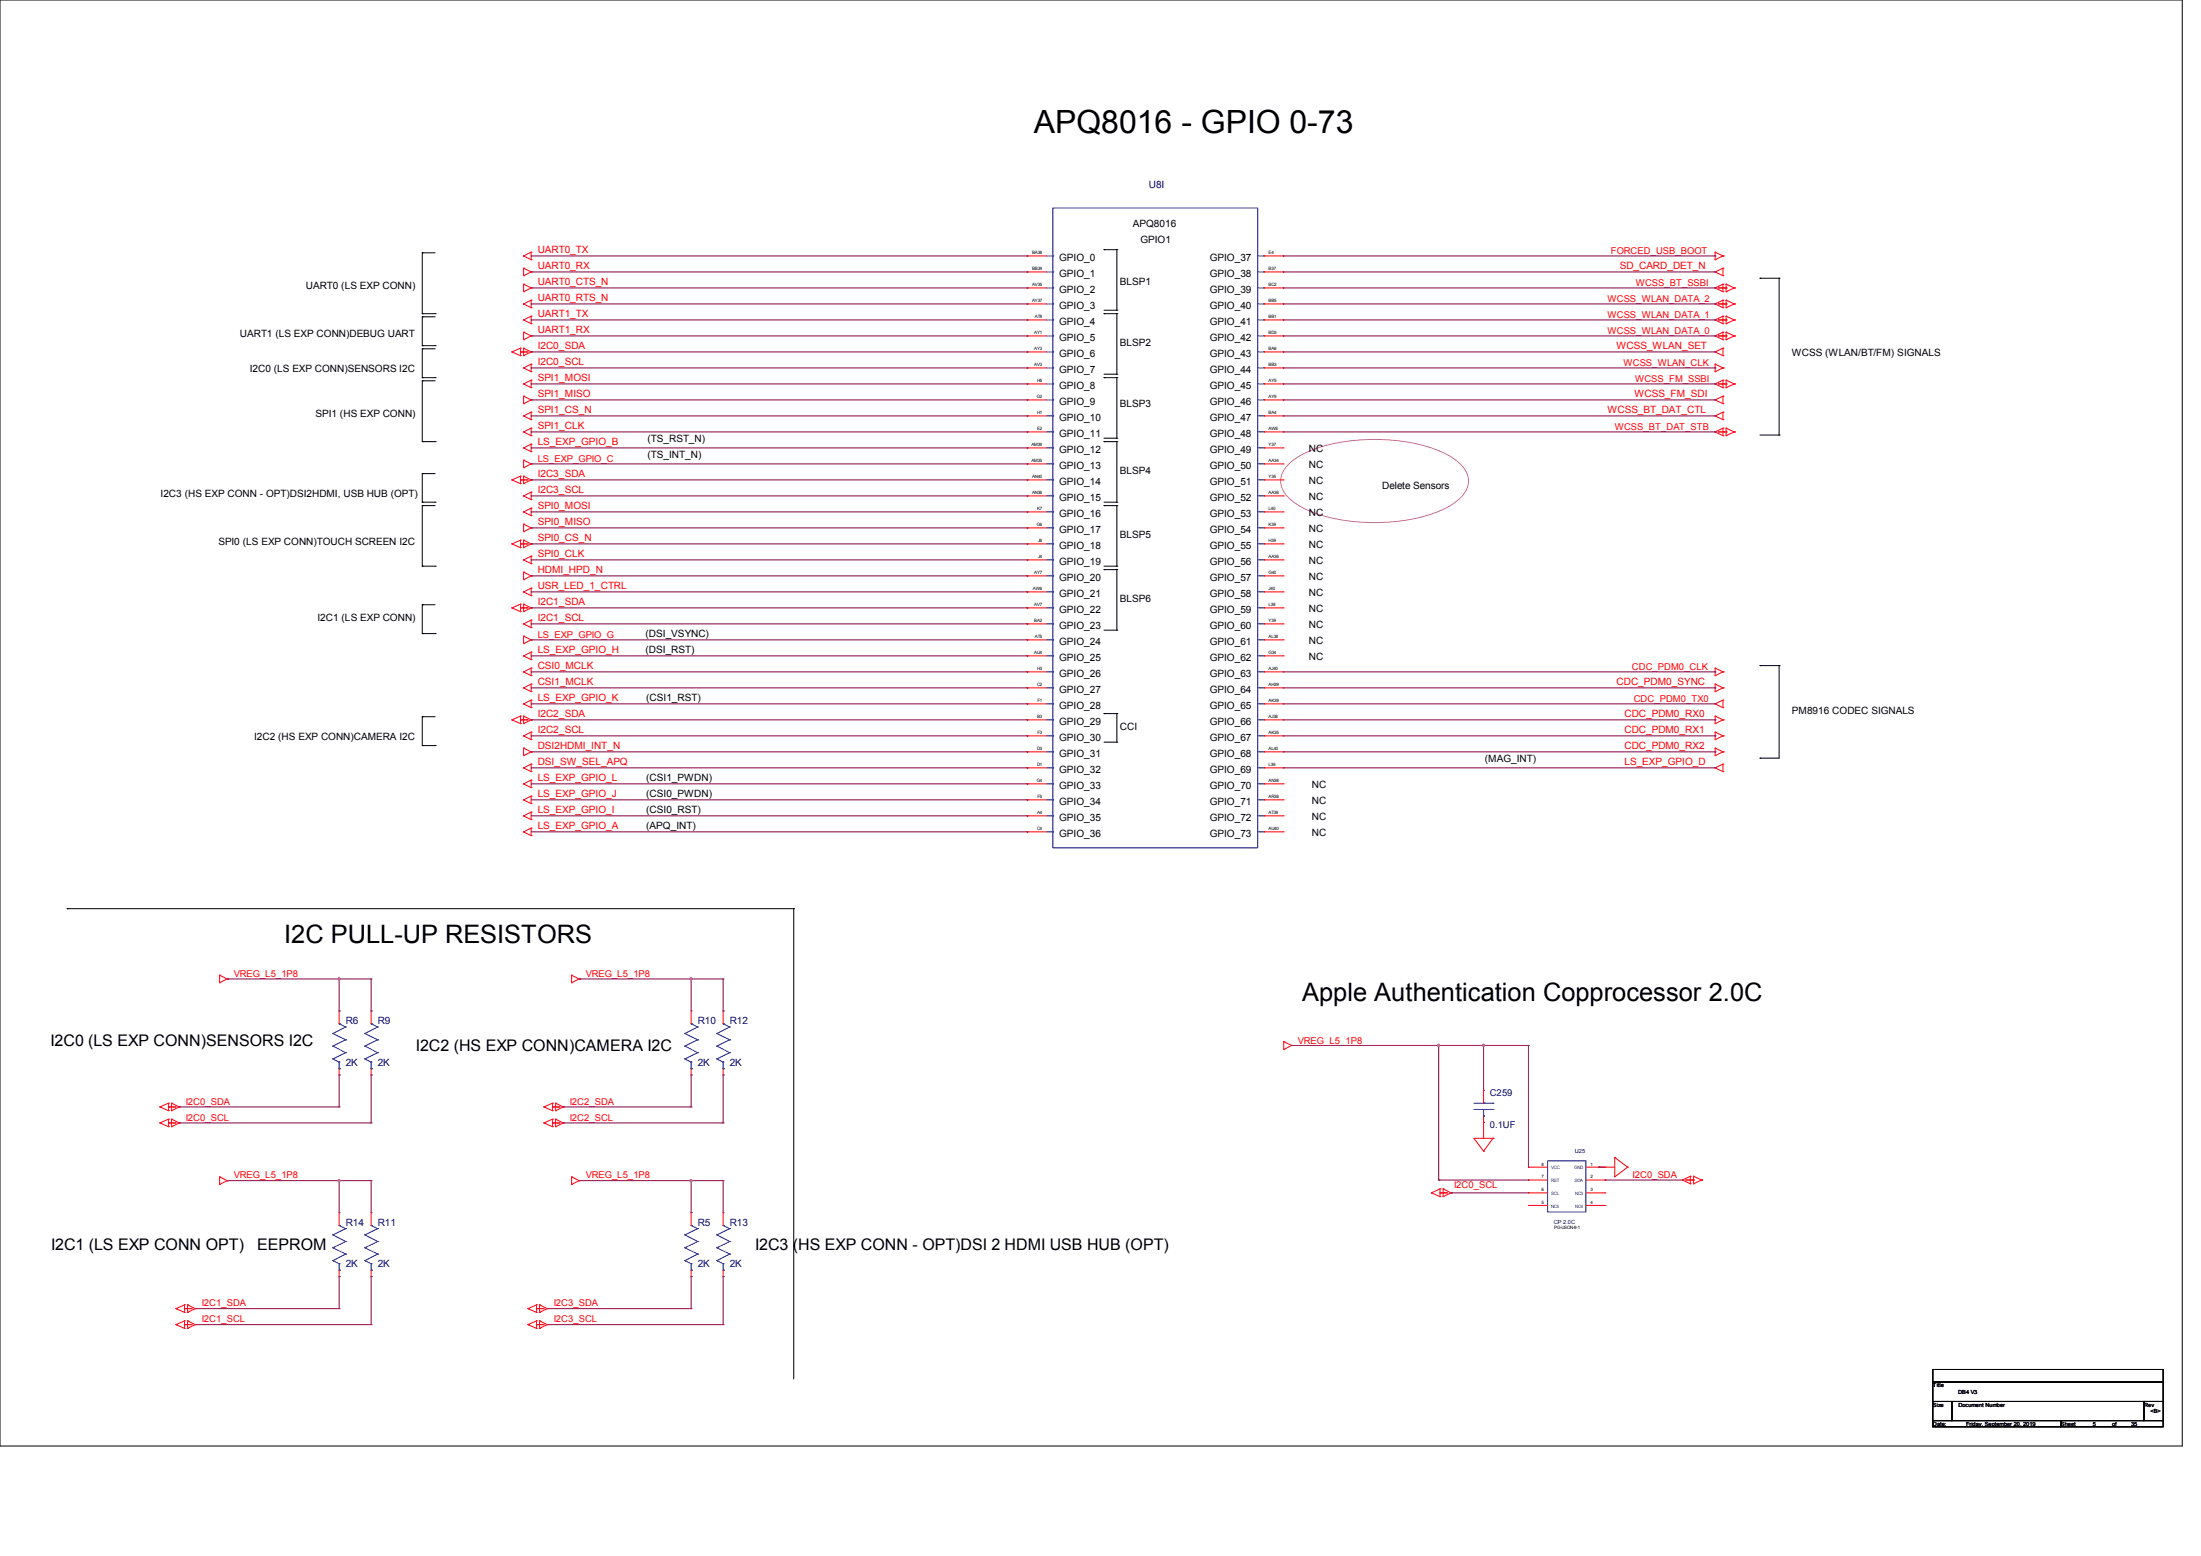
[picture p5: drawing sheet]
<svg xmlns="http://www.w3.org/2000/svg" width="297mm" height="210mm" viewBox="0 0 297 210" stroke-linecap="round" stroke-linejoin="round" font-family="sans-serif">
<g fill="none" stroke="#000" stroke-width=".13">
<path d="M0 0h294.5v195.2h-294.5zM57 34.1h.1M57 34.1v8.2M57 34.1h1.7M149 33.7h.1M149 33.7h1.7M150.7 33.7h.1M150.7 33.7v8.2M237.5 37.5h.1M237.5 37.5h2.6M240.1 37.5h.1M240.1 37.5v21.2"/>
<path d="M57 59.6h.1M57 51.4h.1M57 51h.1M57 47.1h.1M57 46.7h.1M57 42.8h.1M57 42.3h.1M57 59.6h1.7M57 51h1.7M57 42.8v3.9M57 47.1v3.9M57 51.4v8.2"/>
<path d="M57 51.4h1.7M57 47.1h1.7M57 46.7h1.7M57 42.8h1.7M57 42.3h1.7M58.7 59.6h.1M58.7 51h.1M58.7 46.7h.1M58.7 42.3h.1M149 59.6h.1M149 51h.1M149 42.3h.1"/>
<path d="M149 59.6h1.7M149 59.1h1.7M149 51h1.7M149 42.3h1.7M149 50.5h1.7M149 41.9h1.7M150.7 59.6h.1M150.7 59.1h.1M150.7 51h.1M150.7 50.5h.1M150.7 42.3h.1M150.7 41.9h.1"/>
<path d="M150.7 42.3v8.2M150.7 51v8.1M150.7 59.6v8.2M237.5 58.7h2.6M240.1 58.7h.1M57 76.4h.1M57 68.2h.1M57 67.8h.1M57 63.9h.1M57 76.4h1.7M57 68.2h1.7M57 67.8h1.7"/>
<path d="M57 63.9v3.9M57 68.2v8.2M57 63.9h1.7M58.7 76.4h.1M58.7 67.8h.1M149 76.9h.1M149 68.2h.1M149 76.9h1.7M149 76.4h1.7M149 68.2h1.7M149 67.8h1.7M150.7 76.9h.1"/>
<path d="M150.7 76.4h.1M150.7 68.2h.1M150.7 67.8h.1M150.7 68.2v8.2M150.7 76.9v8.1M57 96.7h.1M57 85.5h.1M57 81.6h.1M57 81.6v3.9M57 96.7v3.9M57 96.7h1.7M57 85.5h1.7"/>
<path d="M57 81.6h1.7M58.7 85.5h.1M149 96.3h.1M149 96.3h1.7M149 85h1.7M150.7 96.3h.1M150.7 85h.1M150.7 96.3v3.9M237.5 89.8h.1M237.5 89.8h2.6M240.1 89.8h.1M240.1 89.8v12.5h-2.6"/>
<path d="M57 100.6h.1M57 100.6h1.7M58.7 100.6h.1M149 100.2h1.7M150.7 100.2h.1M237.5 102.3h.1M9.1 122.6h.1M9.1 122.6h98M107.1 122.6h.1M107.1 122.6v63.5M260.8 184.8h31.1v1.7h-31.1zM260.8 186.5h31.1v2.6h-31.1z"/>
<path d="M260.8 189.1h2.6v2.6h-2.6zM260.8 191.7h17.3v.9h-17.3zM263.4 189.1h25.9v2.6h-25.9zM278.1 191.7h13.8v.9h-13.8zM289.3 189.1h2.6v2.6h-2.6z"/>
</g>
<path d="M173.7 62.9a11.4 11.4 0 0 1 5.8-2.9 26.1 26.1 0 0 1 14.4 .7 7.9 7.9 0 0 1 3.9 2.8 2.76 2.76 0 0 1-.5 3.4 11.4 11.4 0 0 1-5.9 3 26.1 26.1 0 0 1-14.3-.8 7.9 7.9 0 0 1-3.9-2.8 2.76 2.76 0 0 1 .5-3.4z" fill="none" stroke="#f0f" stroke-width=".13"/>
<g fill="none" stroke="#f00" stroke-width=".13">
<path d="M70.7 38.4h.1M70.7 39.4h.1M70.7 36.2h.1M70.7 37.2h.1M70.7 34.5h.1M70.7 36.2v1M70.7 38.4v1M70.7 38.4l1 .5M70.7 36.2l1 .5M70.7 34.5l1 .6M71.7 38.9h.1M71.7 36.7h.1"/>
<path d="M71.7 34h.1M71.7 35.1h.1M71.7 34v1.1M71.7 38.9l-1 .5M71.7 36.7l-1 .5M71.7 34l-1 .5M138.6 34.5h.1M138.6 36.7h.1M138.6 38.9h.1M138.6 38.9h2.6M138.6 36.7h2.6M138.6 34.5h2.6"/>
<path d="M170.6 38.9h2.5M170.6 36.7h2.5M170.6 34.5h2.5M173.1 38.9h.1M173.1 36.7h.1M173.1 34.5h.1M231.4 36.7h.1M231.4 34h.1M231.4 35.1h.1M231.4 38.9h.1M231.4 34v1.1M231.4 36.7l1.1 .5"/>
<path d="M231.4 34l1.1 .5M231.4 38.9l1.1 .5M231.9 38.9h1M232.5 36.2h.1M232.5 37.2h.1M232.5 34.5h.1M232.5 39.4h.1M232.5 38.4h.1M232.5 36.2v1M232.5 38.4v1M232.5 36.2l-1.1 .5M232.5 34.5l-1.1 .6"/>
<path d="M232.5 38.4l-1.1 .5M232.9 39.4h.1M232.9 38.4h.1M232.9 38.9h.1M232.9 38.4v1M232.9 38.4l1.1 .5M234 38.9h.1M234 38.9l-1.1 .5M69.1 47.5h.1M69.1 47.5l1.1 .5M70.2 48h.1M70.2 47h.1"/>
<path d="M70.2 47.5h.1M70.2 47v1M70.2 47l-1.1 .5M70.2 47.5h1M70.7 53.5h.1M70.7 54.5h.1M70.7 58.3h.1M70.7 56.1h.1M70.7 51.8h.1M70.7 44.8h.1M70.7 45.8h.1M70.7 43.2h.1"/>
<path d="M70.7 41h.1M70.7 49.7h.1M70.7 48h.1M70.7 47h.1M70.7 44.8v1M70.7 47v1M70.7 53.5v1M70.7 53.5l1 .5M70.7 58.3l1 .5M70.7 56.1l1 .5M70.7 51.8l1 .5M70.7 44.8l1 .5"/>
<path d="M70.7 43.2l1 .5M70.7 41l1 .5M70.7 49.7l1 .5M70.7 47l1 .5M71.7 54h.1M71.7 57.8h.1M71.7 58.8h.1M71.7 55.6h.1M71.7 56.6h.1M71.7 51.3h.1M71.7 52.3h.1M71.7 45.3h.1"/>
<path d="M71.7 42.7h.1M71.7 43.7h.1M71.7 40.5h.1M71.7 41.5h.1M71.7 49.1h.1M71.7 50.2h.1M71.7 47.5h.1M71.7 59.9h.1M71.7 40.5v1M71.7 42.7v1M71.7 49.1v1.1M71.7 51.3v1"/>
<path d="M71.7 55.6v1M71.7 57.8v1M71.7 59.9v1.1M71.7 54l-1 .5M71.7 57.8l-1 .5M71.7 55.6l-1 .5M71.7 51.3l-1 .5M71.7 45.3l-1 .5M71.7 42.7l-1 .5M71.7 40.5l-1 .5M71.7 49.1l-1 .6M71.7 47.5l-1 .5"/>
<path d="M71.7 59.9l-1 .6M138.6 41h.1M138.6 56.1h.1M138.6 45.3h.1M138.6 58.3h.1M138.6 51.8h.1M138.6 49.7h.1M138.6 47.5h.1M138.6 54h.1M138.6 43.2h.1M138.6 47.5h2.6M138.6 45.3h2.6"/>
<path d="M138.6 58.3h2.6M138.6 41h2.6M138.6 43.2h2.6M138.6 51.8h2.6M138.6 56.1h2.6M138.6 49.7h2.6M138.6 54h2.6M170.6 47.5h2.5M170.6 45.3h2.5M170.6 58.3h2.5M170.6 41h2.5M170.6 43.2h2.5"/>
<path d="M170.6 51.8h2.5M170.6 56.1h2.5M170.6 49.7h2.5M170.6 54h2.5M173.1 58.3h.1M173.1 56.1h.1M173.1 54h.1M173.1 51.8h.1M173.1 49.7h.1M173.1 47.5h.1M173.1 45.3h.1M173.1 43.2h.1"/>
<path d="M173.1 41h.1M231.4 56.1h.1M231.4 47.5h.1M231.4 54h.1M231.4 45.3h.1M231.4 49.1h.1M231.4 50.2h.1M231.4 58.3h.1M231.4 41h.1M231.4 43.2h.1M231.4 51.8h.1M231.4 49.1v1.1"/>
<path d="M231.4 56.1l1.1 .5M231.4 47.5l1.1 .5M231.4 54l1.1 .5M231.4 45.3l1.1 .5M231.4 49.1l1.1 .6M231.4 58.3l1.1 .5M231.4 41l1.1 .5M231.4 43.2l1.1 .5M231.4 51.8l1.1 .5M231.9 45.3h1M231.9 58.3h1M231.9 41h1"/>
<path d="M231.9 43.2h1M231.9 51.8h1M232.5 55.6h.1M232.5 56.6h.1M232.5 47h.1M232.5 48h.1M232.5 53.5h.1M232.5 54.5h.1M232.5 45.8h.1M232.5 44.8h.1M232.5 49.7h.1M232.5 58.8h.1"/>
<path d="M232.5 57.8h.1M232.5 41.5h.1M232.5 40.5h.1M232.5 43.7h.1M232.5 42.7h.1M232.5 52.3h.1M232.5 51.3h.1M232.5 40.5v1M232.5 42.7v1M232.5 44.8v1M232.5 47v1M232.5 51.3v1"/>
<path d="M232.5 53.5v1M232.5 55.6v1M232.5 57.8v1M232.5 55.6l-1.1 .5M232.5 47l-1.1 .5M232.5 53.5l-1.1 .5M232.5 44.8l-1.1 .5M232.5 49.7l-1.1 .5M232.5 57.8l-1.1 .5M232.5 40.5l-1.1 .5M232.5 42.7l-1.1 .5M232.5 51.3l-1.1 .5"/>
<path d="M232.9 45.8h.1M232.9 44.8h.1M232.9 45.3h.1M232.9 58.8h.1M232.9 57.8h.1M232.9 58.3h.1M232.9 41.5h.1M232.9 40.5h.1M232.9 41h.1M232.9 43.7h.1M232.9 42.7h.1M232.9 43.2h.1"/>
<path d="M232.9 52.3h.1M232.9 51.3h.1M232.9 51.8h.1M232.9 40.5v1M232.9 42.7v1M232.9 44.8v1M232.9 51.3v1M232.9 57.8v1M232.9 44.8l1.1 .5M232.9 57.8l1.1 .5M232.9 40.5l1.1 .5M232.9 42.7l1.1 .5"/>
<path d="M232.9 51.3l1.1 .5M234 45.3h.1M234 58.3h.1M234 41h.1M234 43.2h.1M234 51.8h.1M234 45.3l-1.1 .5M234 58.3l-1.1 .5M234 41l-1.1 .5M234 43.2l-1.1 .5M234 51.8l-1.1 .5M69.1 64.8h.1"/>
<path d="M69.1 73.4h.1M69.1 64.8l1.1 .5M69.1 73.4l1.1 .5M70.2 65.3h.1M70.2 64.3h.1M70.2 64.8h.1M70.2 73.9h.1M70.2 72.9h.1M70.2 73.4h.1M70.2 64.3v1M70.2 72.9v1M70.2 64.3l-1.1 .5"/>
<path d="M70.2 64.8h1M70.2 72.9l-1.1 .5M70.2 73.4h1M70.7 79.9h.1M70.7 70.7h.1M70.7 71.8h.1M70.7 75.6h.1M70.7 65.3h.1M70.7 64.3h.1M70.7 60.5h.1M70.7 73.9h.1M70.7 72.9h.1"/>
<path d="M70.7 66.9h.1M70.7 62.1h.1M70.7 63.1h.1M70.7 69.1h.1M70.7 77.2h.1M70.7 78.2h.1M70.7 79.9l1 .5M70.7 70.7l1 .5M70.7 62.1v1M70.7 64.3v1M70.7 70.7v1.1M70.7 72.9v1"/>
<path d="M70.7 77.2v1M70.7 75.6l1 .5M70.7 64.3l1 .5M70.7 60.5l1 .5M70.7 72.9l1 .5M70.7 66.9l1 .5M70.7 62.1l1 .5M70.7 69.1l1 .5M70.7 77.2l1 .5M71.7 79.4h.1M71.7 71.2h.1M71.7 75.1h.1"/>
<path d="M71.7 76.1h.1M71.7 64.8h.1M71.7 61h.1M71.7 73.4h.1M71.7 66.4h.1M71.7 67.4h.1M71.7 62.6h.1M71.7 68.6h.1M71.7 69.6h.1M71.7 77.7h.1M71.7 79.4l-1 .5M71.7 66.4v1"/>
<path d="M71.7 68.6v1M71.7 75.1v1M71.7 79.4v1M71.7 71.2l-1 .6M71.7 75.1l-1 .5M71.7 64.8l-1 .5M71.7 73.4l-1 .5M71.7 66.4l-1 .5M71.7 62.6l-1 .5M71.7 68.6l-1 .5M71.7 77.7l-1 .5M138.6 69.1h.1"/>
<path d="M138.6 66.9h.1M138.6 64.8h.1M138.6 62.6h.1M138.6 71.2h.1M138.6 73.4h.1M138.6 60.5h.1M138.6 75.6h.1M138.6 77.7h.1M138.6 79.9h.1M138.6 64.8h2.6M138.6 73.4h2.6M138.6 69.1h2.6"/>
<path d="M138.6 66.9h2.6M138.6 62.6h2.6M138.6 71.2h2.6M138.6 60.5h2.6M138.6 77.7h2.6M138.6 75.6h2.6M138.6 79.9h2.6M170.6 64.8h2.5M170.6 73.4h2.5M170.6 69.1h2.5M170.6 66.9h2.5M170.6 62.6h2.5"/>
<path d="M170.6 71.2h2.5M170.6 60.5h2.5M170.6 77.7h2.5M170.6 75.6h2.5M170.6 79.9h2.5M173.1 77.7h.1M173.1 75.6h.1M173.1 73.4h.1M173.1 71.2h.1M173.1 69.1h.1M173.1 66.9h.1M173.1 64.8h.1"/>
<path d="M173.1 62.6h.1M173.1 60.5h.1M173.1 79.9h.1M69.1 97.2h.1M69.1 82h.1M69.1 97.2l1.1 .5M69.1 82l1.1 .5M70.2 97.7h.1M70.2 96.6h.1M70.2 97.2h.1M70.2 82.5h.1M70.2 81.5h.1"/>
<path d="M70.2 82h.1M70.2 81.5v1M70.2 96.6v1.1M70.2 96.6l-1.1 .6M70.2 97.2h1M70.2 81.5l-1.1 .5M70.2 82h1M70.7 99.3h.1M70.7 84.2h.1M70.7 88.5h.1M70.7 97.7h.1M70.7 96.6h.1"/>
<path d="M70.7 95h.1M70.7 90.7h.1M70.7 82.5h.1M70.7 81.5h.1M70.7 92.8h.1M70.7 85.9h.1M70.7 86.9h.1M70.7 81.5v1M70.7 85.9v1M70.7 96.6v1.1M70.7 99.3l1 .5M70.7 84.2l1 .5"/>
<path d="M70.7 88.5l1 .5M70.7 96.6l1 .6M70.7 95l1 .5M70.7 90.7l1 .5M70.7 81.5l1 .5M70.7 92.8l1 .5M70.7 85.9l1 .5M71.7 80.4h.1M71.7 98.8h.1M71.7 99.8h.1M71.7 83.7h.1M71.7 84.7h.1"/>
<path d="M71.7 88h.1M71.7 89h.1M71.7 97.2h.1M71.7 94.5h.1M71.7 95.5h.1M71.7 90.2h.1M71.7 91.2h.1M71.7 82h.1M71.7 92.3h.1M71.7 93.3h.1M71.7 86.4h.1M71.7 83.7v1"/>
<path d="M71.7 88v1M71.7 90.2v1M71.7 92.3v1M71.7 94.5v1M71.7 98.8v1M71.7 98.8l-1 .5M71.7 83.7l-1 .5M71.7 88l-1 .5M71.7 97.2l-1 .5M71.7 94.5l-1 .5M71.7 90.2l-1 .5M71.7 82l-1 .5"/>
<path d="M71.7 92.3l-1 .5M71.7 86.4l-1 .5M138.6 99.3h.1M138.6 97.2h.1M138.6 95h.1M138.6 82h.1M138.6 84.2h.1M138.6 86.4h.1M138.6 88.5h.1M138.6 90.7h.1M138.6 92.8h.1M138.6 97.2h2.6"/>
<path d="M138.6 82h2.6M138.6 99.3h2.6M138.6 95h2.6M138.6 92.8h2.6M138.6 90.7h2.6M138.6 88.5h2.6M138.6 86.4h2.6M138.6 84.2h2.6M170.6 97.2h2.5M170.6 82h2.5M170.6 99.3h2.5M170.6 95h2.5"/>
<path d="M170.6 92.8h2.5M170.6 90.7h2.5M170.6 88.5h2.5M170.6 86.4h2.5M170.6 84.2h2.5M173.1 99.3h.1M173.1 97.2h.1M173.1 95h.1M173.1 92.8h.1M173.1 90.7h.1M173.1 88.5h.1M173.1 86.4h.1"/>
<path d="M173.1 84.2h.1M173.1 82h.1M231.4 92.3h.1M231.4 93.3h.1M231.4 98.8h.1M231.4 99.8h.1M231.4 96.6h.1M231.4 97.7h.1M231.4 90.2h.1M231.4 91.2h.1M231.4 95h.1M231.4 92.3l1.1 .5"/>
<path d="M231.4 90.2v1M231.4 92.3v1M231.4 96.6v1.1M231.4 98.8v1M231.4 98.8l1.1 .5M231.4 96.6l1.1 .6M231.4 90.2l1.1 .5M231.4 95l1.1 .5M232.5 92.8h.1M232.5 99.3h.1M232.5 97.2h.1M232.5 90.7h.1"/>
<path d="M232.5 94.5h.1M232.5 95.5h.1M232.5 92.8l-1.1 .5M232.5 94.5v1M232.5 99.3l-1.1 .5M232.5 97.2l-1.1 .5M232.5 90.7l-1.1 .5M232.5 94.5l-1.1 .5M70.7 112.3h.1M70.7 110.1h.1M70.7 107.9h.1M70.7 103.6h.1"/>
<path d="M70.7 105.8h.1M70.7 101h.1M70.7 102h.1M70.7 101v1M70.7 112.3l1 .5M70.7 110.1l1 .5M70.7 107.9l1 .6M70.7 103.6l1 .5M70.7 105.8l1 .5M70.7 101l1 .5M71.7 111.8h.1M71.7 112.8h.1"/>
<path d="M71.7 109.6h.1M71.7 110.6h.1M71.7 107.4h.1M71.7 108.5h.1M71.7 103.1h.1M71.7 104.1h.1M71.7 105.3h.1M71.7 106.3h.1M71.7 101.5h.1M71.7 103.1v1M71.7 105.3v1M71.7 107.4v1.1"/>
<path d="M71.7 109.6v1M71.7 111.8v1M71.7 111.8l-1 .5M71.7 109.6l-1 .5M71.7 107.4l-1 .5M71.7 103.1l-1 .5M71.7 105.3l-1 .5M71.7 101.5l-1 .5M138.6 112.3h.1M138.6 110.1h.1M138.6 107.9h.1M138.6 105.8h.1"/>
<path d="M138.6 103.6h.1M138.6 101.5h.1M138.6 112.3h2.6M138.6 110.1h2.6M138.6 107.9h2.6M138.6 105.8h2.6M138.6 103.6h2.6M138.6 101.5h2.6M170.6 112.3h2.5M170.6 110.1h2.5M170.6 107.9h2.5M170.6 105.8h2.5"/>
<path d="M170.6 103.6h2.5M170.6 101.5h2.5M173.1 112.3h.1M173.1 110.1h.1M173.1 107.9h.1M173.1 105.8h.1M173.1 103.6h.1M173.1 101.5h.1M231.4 101h.1M231.4 102h.1M231.4 103.6h.1M231.4 101v1"/>
<path d="M231.4 101l1.1 .5M231.4 103.6l1.1 .5M232.5 101.5h.1M232.5 103.1h.1M232.5 104.1h.1M232.5 101.5l-1.1 .5M232.5 103.1l-1.1 .5M232.5 103.1v1M29.6 131.6h.1M29.6 132.6h.1M29.6 131.6l1 .5M29.6 131.6v1"/>
<path d="M30.6 132.1h.1M30.6 132.1l-1 .5M45.8 136.4h.1M45.8 136.4v1.8M50.1 136.4h.1M50.1 136.4v1.8M77.1 131.6h.1M77.1 132.6h.1M77.1 131.6v1M77.1 131.6l1 .5M78.1 132.1h.1M78.1 132.1l-1 .5"/>
<path d="M93.3 136.4h.1M93.3 136.4v1.8M97.6 136.4h.1M97.6 136.4v1.8M21.6 149.4h.1M21.6 151.6h.1M21.6 149.4l1.1 .5M21.6 151.6l1.1 .5M22.7 149.9h.1M22.7 148.9h.1M22.7 149.4h.1M22.7 152.1h.1"/>
<path d="M22.7 151h.1M22.7 151.6h.1M22.7 151.6h1M22.7 149.4h1M22.7 148.9v1M22.7 151v1.1M22.7 148.9l-1.1 .5M22.7 151l-1.1 .6M23.2 149.9h.1M23.2 148.9h.1M23.2 152.1h.1M23.2 151h.1"/>
<path d="M23.2 148.9v1M23.2 151v1.1M23.2 148.9l1 .5M23.2 151l1 .6M24.2 149.4h.1M24.2 151.6h.1M24.2 149.4l-1 .5M24.2 151.6l-1 .5M29.6 158.8h.1M29.6 159.9h.1M29.6 158.8v1.1M29.6 158.8l1 .5"/>
<path d="M30.6 159.3h.1M30.6 159.3l-1 .6M45.8 145.1h.1M45.8 144.2v.9M50.1 145.1h.1M50.1 144.2v.9M73.4 151.6h.1M73.4 149.4h.1M73.4 151.6l1.1 .5M73.4 149.4l1.1 .5M74.5 152.1h.1M74.5 151h.1"/>
<path d="M74.5 151.6h.1M74.5 149.9h.1M74.5 148.9h.1M74.5 149.4h.1M74.5 148.9v1M74.5 151v1.1M74.5 151l-1.1 .6M74.5 151.6h1.1M74.5 148.9l-1.1 .5M74.5 149.4h1.1M75 152.1h.1M75 151h.1"/>
<path d="M75 149.9h.1M75 148.9h.1M75 148.9v1M75 151v1.1M75 151l1 .6M75 148.9l1 .5M76 151.6h.1M76 149.4h.1M76 151.6l-1 .5M76 149.4l-1 .5M77.1 158.8h.1M77.1 159.9h.1"/>
<path d="M77.1 158.8l1 .5M77.1 158.8v1.1M78.1 159.3h.1M78.1 159.3l-1 .6M93.3 145.1h.1M93.3 144.2v.9M97.6 145.1h.1M97.6 144.2v.9M173.2 140.6h.1M173.2 141.6h.1M173.2 140.6l1.1 .5M173.2 140.6v1"/>
<path d="M174.3 141.1h.1M174.3 141.1l-1.1 .5M200.2 151.5h.1M200.2 155.4h.1M200.2 147.2h.1M200.2 147.2v1.7M200.2 150.6v3M201.5 153.6h.1M201.5 153.6h-2.6l1.3 1.8M201.5 153.6l-1.3 1.8M206.2 157.5h.1M206.2 159.3h.1"/>
<path d="M206.2 157.5h2.6M206.2 159.3h2.6M214 157.5h3.9M214 159.3h2.6M215.7 157.5h.1M216.6 157.5h.1M216.6 159.3h.1M217.9 156.2h.1M217.9 156.2v2.6l1.7-1.3M217.9 156.2l1.7 1.3M219.6 157.5h.1M227 159.3h.1"/>
<path d="M227 159.3l1.1 .5M227.5 159.3h1M228.1 159.8h.1M228.1 158.7h.1M228.1 158.7v1.1M228.1 158.7l-1.1 .6M228.5 159.8h.1M228.5 158.7h.1M228.5 159.3h.1M228.5 158.7v1.1M228.5 158.7l1.1 .6M229.6 159.3h.1"/>
<path d="M229.6 159.3l-1.1 .5M23.7 176.6h.1M23.7 178.8h.1M23.7 176.6l1.2 .5M23.7 178.8l1.2 .5M24.9 177.1h.1M24.9 176.1h.1M24.9 176.6h.1M24.9 179.3h.1M24.9 178.3h.1M24.9 178.8h.1M24.9 176.1v1"/>
<path d="M24.9 178.3v1M24.9 176.1l-1.2 .5M24.9 176.6h1M24.9 178.8h1M24.9 178.3l-1.2 .5M25.3 177.1h.1M25.3 176.1h.1M25.3 179.3h.1M25.3 178.3h.1M25.3 176.1v1M25.3 178.3v1M25.3 176.1l1 .5"/>
<path d="M25.3 178.3l1 .5M26.3 176.6h.1M26.3 178.8h.1M26.3 176.6l-1 .5M26.3 178.8l-1 .5M45.8 163.7h.1M45.8 172.3h.1M45.8 163.7v1.7M45.8 171.4v.9M50.1 163.7h.1M50.1 172.3h.1M50.1 163.7v1.7"/>
<path d="M50.1 171.4v.9M71.2 176.6h.1M71.2 178.8h.1M71.2 176.6l1.2 .5M71.2 178.8l1.2 .5M72.4 177.1h.1M72.4 176.1h.1M72.4 176.6h.1M72.4 179.3h.1M72.4 178.3h.1M72.4 178.8h.1M72.4 176.6h1"/>
<path d="M72.4 176.1v1M72.4 178.3v1M72.4 176.1l-1.2 .5M72.4 178.3l-1.2 .5M72.4 178.8h1M72.8 177.1h.1M72.8 176.1h.1M72.8 179.3h.1M72.8 178.3h.1M72.8 176.1v1M72.8 178.3v1M72.8 176.1l1 .5"/>
<path d="M72.8 178.3l1 .5M73.8 176.6h.1M73.8 178.8h.1M73.8 176.6l-1 .5M73.8 178.8l-1 .5M93.3 163.7h.1M93.3 172.3h.1M93.3 163.7v1.7M93.3 171.4v.9M97.6 163.7h.1M97.6 172.3h.1M97.6 163.7v1.7"/>
<path d="M97.6 171.4v.9M193.2 161h.1M193.2 161l1.1 .5M194.3 161.5h.1M194.3 160.4h.1M194.3 161h.1M194.3 160.4v1.1M194.3 160.4l-1.1 .6M194.3 161h1M194.7 161.5h.1M194.7 160.4h.1M194.7 160.4v1.1"/>
<path d="M194.7 160.4l1.1 .6M195.8 161h.1M195.8 161l-1.1 .5M206.2 162.7h.1M206.2 161h.1M206.2 161h2.6M206.2 162.7h2.6M214 161h2.6M214 162.7h2.6M216.6 162.7h.1M216.6 161h.1"/>
</g>
<g fill="none" stroke="#00f" stroke-width=".13">
<path d="M141.2 38.9h.9M141.2 36.7h.9M141.2 34.5h.9M142.1 28.1h27.6v86.3h-27.6zM142.1 34.5h.1M142.1 36.7h.1M142.1 38.9h.1M169.7 38.9h.9M169.7 36.7h.9M169.7 34.5h.9M170.6 38.9h.1M170.6 36.7h.1"/>
<path d="M170.6 34.5h.1M141.2 41h.9M141.2 56.1h.9M141.2 45.3h.9M141.2 58.3h.9M141.2 51.8h.9M141.2 49.7h.9M141.2 47.5h.9M141.2 54h.9M141.2 43.2h.9M142.1 41h.1M142.1 56.1h.1"/>
<path d="M142.1 45.3h.1M142.1 58.3h.1M142.1 51.8h.1M142.1 49.7h.1M142.1 47.5h.1M142.1 54h.1M142.1 43.2h.1M169.7 41h.9M169.7 56.1h.9M169.7 45.3h.9M169.7 58.3h.9M169.7 51.8h.9"/>
<path d="M169.7 49.7h.9M169.7 47.5h.9M169.7 54h.9M169.7 43.2h.9M170.6 58.3h.1M170.6 56.1h.1M170.6 54h.1M170.6 51.8h.1M170.6 49.7h.1M170.6 47.5h.1M170.6 45.3h.1M170.6 43.2h.1"/>
<path d="M170.6 41h.1M141.2 69.1h.9M141.2 66.9h.9M141.2 64.8h.9M141.2 62.6h.9M141.2 71.2h.9M141.2 73.4h.9M141.2 60.5h.9M141.2 77.7h.9M141.2 75.6h.9M141.2 79.9h.9M142.1 69.1h.1"/>
<path d="M142.1 66.9h.1M142.1 64.8h.1M142.1 62.6h.1M142.1 71.2h.1M142.1 73.4h.1M142.1 60.5h.1M142.1 75.6h.1M142.1 77.7h.1M142.1 79.9h.1M169.7 69.1h.9M169.7 66.9h.9M169.7 64.8h.9"/>
<path d="M169.7 62.6h.9M169.7 71.2h.9M169.7 73.4h.9M169.7 60.5h.9M169.7 77.7h.9M169.7 75.6h.9M169.7 79.9h.9M170.6 77.7h.1M170.6 75.6h.1M170.6 73.4h.1M170.6 71.2h.1M170.6 69.1h.1"/>
<path d="M170.6 66.9h.1M170.6 64.8h.1M170.6 62.6h.1M170.6 60.5h.1M170.6 79.9h.1M141.2 99.3h.9M141.2 97.2h.9M141.2 95h.9M141.2 92.8h.9M141.2 90.7h.9M141.2 88.5h.9M141.2 86.4h.9"/>
<path d="M141.2 84.2h.9M141.2 82h.9M142.1 99.3h.1M142.1 97.2h.1M142.1 95h.1M142.1 82h.1M142.1 84.2h.1M142.1 86.4h.1M142.1 88.5h.1M142.1 90.7h.1M142.1 92.8h.1M169.7 99.3h.9"/>
<path d="M169.7 97.2h.9M169.7 95h.9M169.7 92.8h.9M169.7 90.7h.9M169.7 88.5h.9M169.7 86.4h.9M169.7 84.2h.9M169.7 82h.9M170.6 99.3h.1M170.6 97.2h.1M170.6 95h.1M170.6 92.8h.1"/>
<path d="M170.6 90.7h.1M170.6 88.5h.1M170.6 86.4h.1M170.6 84.2h.1M170.6 82h.1M141.2 112.3h.9M141.2 110.1h.9M141.2 107.9h.9M141.2 105.8h.9M141.2 103.6h.9M141.2 101.5h.9M142.1 112.3h.1"/>
<path d="M142.1 110.1h.1M142.1 107.9h.1M142.1 105.8h.1M142.1 103.6h.1M142.1 101.5h.1M169.7 112.3h.9M169.7 110.1h.9M169.7 107.9h.9M169.7 105.8h.9M169.7 103.6h.9M169.7 101.5h.9M170.6 112.3h.1"/>
<path d="M170.6 110.1h.1M170.6 107.9h.1M170.6 105.8h.1M170.6 103.6h.1M170.6 101.5h.1M44.9 139.5h.1M44.9 139.5l1.8 .8M45.8 138.2h.1M45.8 138.2l.9 .4M46.7 138.6h.1M46.7 138.6l-1.8 .9M49.2 139.5h.1"/>
<path d="M49.2 139.5l1.8 .8M50.1 138.2h.1M50.1 138.2l.9 .4M51 138.6h.1M51 138.6l-1.8 .9M92.4 139.5h.1M92.4 139.5l1.7 .8M93.3 138.2h.1M93.3 138.2l.8 .4M94.1 138.6h.1M94.1 138.6l-1.7 .9M96.7 139.5h.1"/>
<path d="M96.7 139.5l1.8 .8M97.6 138.2h.1M97.6 138.2l.9 .4M98.5 138.6h.1M98.5 138.6l-1.8 .9M44.9 141.2h.1M44.9 142.9h.1M44.9 141.2l1.8 .9M44.9 142.9l.9 .4M45.8 144.2h.1M45.8 143.3h.1M45.8 143.3v.9"/>
<path d="M46.7 140.3h.1M46.7 142.1h.1M46.7 140.3l-1.8 .9M46.7 142.1l-1.8 .8M49.2 141.2h.1M49.2 142.9h.1M49.2 141.2l1.8 .9M49.2 142.9l.9 .4M50.1 144.2h.1M50.1 143.3h.1M50.1 143.3v.9M51 140.3h.1"/>
<path d="M51 142.1h.1M51 140.3l-1.8 .9M51 142.1l-1.8 .8M92.4 141.2h.1M92.4 142.9h.1M92.4 141.2l1.7 .9M92.4 142.9l.9 .4M93.3 144.2h.1M93.3 143.3h.1M93.3 143.3v.9M94.1 140.3h.1M94.1 142.1h.1"/>
<path d="M94.1 140.3l-1.7 .9M94.1 142.1l-1.7 .8M96.7 141.2h.1M96.7 142.9h.1M96.7 141.2l1.8 .9M96.7 142.9l.9 .4M97.6 144.2h.1M97.6 143.3h.1M97.6 143.3v.9M98.5 140.3h.1M98.5 142.1h.1M98.5 140.3l-1.8 .9"/>
<path d="M98.5 142.1l-1.8 .8M198.9 148.9h2.6M198.9 149.7h2.6M200.2 148.9h.1M200.2 150.6h.1M200.2 149.7v.9M201.5 148.9h.1M201.5 149.7h.1M208.8 156.7h5.2v6.9h-5.2zM44.9 166.7h.1M44.9 168.4h.1M44.9 170.1h.1"/>
<path d="M44.9 166.7l1.8 .9M44.9 168.4l1.8 .8M44.9 170.1l.9 .5M45.8 165.4h.1M45.8 171.4h.1M45.8 170.6h.1M45.8 170.6v.8M45.8 165.4l.9 .4M46.7 165.8h.1M46.7 167.6h.1M46.7 169.2h.1M46.7 165.8l-1.8 .9"/>
<path d="M46.7 167.6l-1.8 .8M46.7 169.2l-1.8 .9M49.2 166.7h.1M49.2 168.4h.1M49.2 170.1h.1M49.2 166.7l1.8 .9M49.2 168.4l1.8 .8M49.2 170.1l.9 .5M50.1 165.4h.1M50.1 171.4h.1M50.1 170.6h.1M50.1 170.6v.8"/>
<path d="M50.1 165.4l.9 .4M51 165.8h.1M51 167.6h.1M51 169.2h.1M51 165.8l-1.8 .9M51 167.6l-1.8 .8M51 169.2l-1.8 .9M92.4 166.7h.1M92.4 168.4h.1M92.4 170.1h.1M92.4 166.7l1.7 .9M92.4 168.4l1.7 .8"/>
<path d="M92.4 170.1l.9 .5M93.3 165.4h.1M93.3 171.4h.1M93.3 170.6h.1M93.3 165.4l.8 .4M93.3 170.6v.8M94.1 165.8h.1M94.1 167.6h.1M94.1 169.2h.1M94.1 165.8l-1.7 .9M94.1 167.6l-1.7 .8M94.1 169.2l-1.7 .9"/>
<path d="M96.7 166.7h.1M96.7 168.4h.1M96.7 170.1h.1M96.7 166.7l1.8 .9M96.7 168.4l1.8 .8M96.7 170.1l.9 .5M97.6 165.4h.1M97.6 171.4h.1M97.6 170.6h.1M97.6 165.4l.9 .4M97.6 170.6v.8M98.5 165.8h.1"/>
<path d="M98.5 167.6h.1M98.5 169.2h.1M98.5 165.8l-1.8 .9M98.5 167.6l-1.8 .8M98.5 169.2l-1.8 .9"/>
</g>
<g fill="none" stroke="#800040" stroke-width=".13">
<path d="M71.7 38.9h66.9M71.7 36.7h66.9M71.7 34.5h66.9M138.6 38.9h.1M138.6 36.7h.1M138.6 34.5h.1M173.1 38.9h58.3M173.1 36.7h58.3M173.1 34.5h58.3M231.4 34.5h.1M231.4 36.7h.1M231.4 38.9h.1"/>
<path d="M71.7 58.3h66.9M71.7 56.1h66.9M71.7 54h66.9M71.7 51.8h66.9M71.7 45.3h66.9M71.7 43.2h66.9M71.7 41h66.9M71.7 47.5h66.9M71.7 49.7h66.9M138.6 58.3h.1M138.6 56.1h.1M138.6 54h.1"/>
<path d="M138.6 51.8h.1M138.6 45.3h.1M138.6 43.2h.1M138.6 41h.1M138.6 47.5h.1M138.6 49.7h.1M173.1 58.3h58.3M173.1 56.1h58.3M173.1 54h58.3M173.1 51.8h58.3M173.1 45.3h58.3M173.1 43.2h58.3"/>
<path d="M173.1 41h58.3M173.1 47.5h58.3M173.1 49.7h58.3M231.4 56.1h.1M231.4 54h.1M231.4 47.5h.1M231.4 58.3h.1M231.4 51.8h.1M231.4 49.7h.1M231.4 45.3h.1M231.4 43.2h.1M231.4 41h.1"/>
<path d="M71.7 77.7h66.9M71.7 79.9h66.9M71.7 75.6h66.9M71.7 73.4h66.9M71.7 71.2h66.9M71.7 69.1h66.9M71.7 66.9h66.9M71.7 64.8h66.9M71.7 60.5h66.9M71.7 62.6h66.9M138.6 77.7h.1M138.6 79.9h.1"/>
<path d="M138.6 75.6h.1M138.6 73.4h.1M138.6 71.2h.1M138.6 69.1h.1M138.6 66.9h.1M138.6 64.8h.1M138.6 60.5h.1M138.6 62.6h.1M71.7 92.8h66.9M71.7 95h66.9M71.7 90.7h66.9M71.7 99.3h66.9"/>
<path d="M71.7 97.2h66.9M71.7 88.5h66.9M71.7 86.4h66.9M71.7 84.2h66.9M71.7 82h66.9M138.6 95h.1M138.6 92.8h.1M138.6 90.7h.1M138.6 88.5h.1M138.6 86.4h.1M138.6 84.2h.1M138.6 82h.1"/>
<path d="M138.6 97.2h.1M138.6 99.3h.1M173.1 92.8h58.3M173.1 95h58.3M173.1 90.7h58.3M173.1 99.3h58.3M173.1 97.2h58.3M231.4 92.8h.1M231.4 95h.1M231.4 90.7h.1M231.4 99.3h.1M231.4 97.2h.1"/>
<path d="M71.7 103.6h66.9M71.7 101.5h66.9M71.7 107.9h66.9M71.7 105.8h66.9M71.7 112.3h66.9M71.7 110.1h66.9M138.6 103.6h.1M138.6 101.5h.1M138.6 107.9h.1M138.6 105.8h.1M138.6 112.3h.1M138.6 110.1h.1"/>
<path d="M173.1 103.6h58.3M173.1 101.5h58.3M231.4 103.6h.1M231.4 101.5h.1M30.6 132.1h19.5M45.8 132.1h.1M45.8 136.4h.1M45.8 132.1v4.3M50.1 132.1h.1M50.1 136.4h.1M50.1 132.1v4.3M78.1 132.1h19.5"/>
<path d="M93.3 132.1h.1M93.3 132.1v4.3M97.6 132.1h.1M97.6 136.4h.1M97.6 132.1v4.3M24.2 149.4h21.6M24.2 151.6h25.9M30.6 159.3h.1M30.6 159.3h19.5M45.8 149.4h.1M45.8 145.1h.1M45.8 159.3h.1"/>
<path d="M45.8 145.1v4.3M45.8 159.3v4.4M50.1 151.6h.1M50.1 145.1h.1M50.1 159.3h.1M50.1 145.1v6.5M50.1 159.3v4.4M76 149.4h17.3M76 151.6h21.6M78.1 159.3h19.5M93.3 149.4h.1M93.3 145.1h.1"/>
<path d="M93.3 159.3h.1M93.3 145.1v4.3M93.3 159.3v4.4M97.6 151.6h.1M97.6 145.1h.1M97.6 159.3h.1M97.6 145.1v6.5M97.6 159.3v4.4M174.3 141.1h31.9M194.1 159.3h.1M194.1 141.1h.1M194.1 159.3h12.1"/>
<path d="M194.1 141.1v18.2M200.2 141.1h.1M200.2 141.1v6.1M206.2 141.1h.1M206.2 141.1v16.4M215.7 157.5h.1M215.7 157.5h.9M216.6 159.3h10.4M227 159.3h.1M26.3 178.8h23.8M26.3 176.6h19.5M45.8 176.6h.1"/>
<path d="M45.8 172.3h.1M45.8 172.3v4.3M50.1 178.8h.1M50.1 172.3h.1M50.1 172.3v6.5M73.8 178.8h23.8M73.8 176.6h19.5M93.3 176.6h.1M93.3 172.3h.1M93.3 163.7h.1M93.3 172.3v4.3M97.6 178.8h.1"/>
<path d="M97.6 172.3h.1M97.6 172.3v6.5M195.8 161h.1M195.8 161h10.4"/>
</g>
<g fill="#f0f" stroke="#f0f" stroke-width=".13">
<circle cx="45.7" cy="132.1" r=".15"/>
<circle cx="93.2" cy="132.1" r=".15"/>
<circle cx="45.7" cy="159.3" r=".15"/>
<circle cx="93.2" cy="159.3" r=".15"/>
<circle cx="200.2" cy="141.1" r=".15"/>
<circle cx="194.1" cy="141.1" r=".15"/>
</g>
<text font-size="4.3" x="139.5" y="18">APQ8016 - GPIO 0-73</text>
<g font-size="3.4">
<text x="38.4" y="127.3">I2C PULL-UP RESISTORS</text>
<text x="175.7" y="135.1">Apple Authentication Copprocessor 2.0C</text>
</g>
<g font-size="2.2">
<text x="6.8" y="141.2">I2C0 (LS EXP CONN)SENSORS I2C</text>
<text x="56.1" y="141.9">I2C2 (HS EXP CONN)CAMERA I2C</text>
<text x="6.9" y="168.7">I2C1 (LS EXP CONN OPT)</text>
<text x="34.7" y="168.7">EEPROM</text>
<text x="101.9" y="168.7">I2C3 (HS EXP CONN - OPT)DSI 2 HDMI USB HUB (OPT)</text>
</g>
<g font-size="1.4" fill="#000080">
<text x="155" y="25.3">U8I</text>
<text x="46.7" y="138.2">R6</text>
<text x="46.7" y="143.8">2K</text>
<text x="51" y="138.2">R9</text>
<text x="51" y="143.8">2K</text>
<text x="94.1" y="138.2">R10</text>
<text x="94.1" y="143.8">2K</text>
<text x="98.5" y="138.2">R12</text>
<text x="98.5" y="143.8">2K</text>
<text x="46.7" y="165.4">R14</text>
<text x="51" y="165.4">R11</text>
<text x="94.1" y="165.4">R5</text>
<text x="98.5" y="165.4">R13</text>
<text x="46.7" y="171">2K</text>
<text x="51" y="171">2K</text>
<text x="94.1" y="171">2K</text>
<text x="98.5" y="171">2K</text>
</g>
<g font-size="1.4" fill="#f00">
<text x="72.6" y="34.2">UART0_TX</text>
<text x="72.6" y="38.5">UART0_CTS_N</text>
<text x="72.6" y="40.7">UART0_RTS_N</text>
<text x="72.6" y="36.4">UART0_RX</text>
<text x="218.6" y="36.4">SD_CARD_DET_N</text>
<text x="72.6" y="45">UART1_RX</text>
<text x="72.6" y="42.8">UART1_TX</text>
<text x="72.6" y="47.2">I2C0_SDA</text>
<text x="218.1" y="47.2">WCSS_WLAN_SET</text>
<text x="72.6" y="53.6">SPI1_MISO</text>
<text x="72.6" y="51.5">SPI1_MOSI</text>
<text x="72.6" y="49.3">I2C0_SCL</text>
<text x="220.6" y="53.6">WCSS_FM_SDI</text>
<text x="72.6" y="58">SPI1_CLK</text>
<text x="72.6" y="55.8">SPI1_CS_N</text>
<text x="216.9" y="55.8">WCSS_BT_DAT_CTL</text>
<text x="72.6" y="64.4">I2C3_SDA</text>
<text x="72.6" y="60.1">LS_EXP_GPIO_B</text>
<text x="72.6" y="70.9">SPI0_MISO</text>
<text x="72.6" y="66.6">I2C3_SCL</text>
<text x="72.6" y="68.7">SPI0_MOSI</text>
<text x="72.6" y="75.2">SPI0_CLK</text>
<text x="72.6" y="73.1">SPI0_CS_N</text>
<text x="72.6" y="77.4">HDMI_HPD_N</text>
<text x="72.6" y="79.5">USR_LED_1_CTRL</text>
<text x="72.6" y="83.9">I2C1_SCL</text>
<text x="72.6" y="81.7">I2C1_SDA</text>
<text x="72.6" y="88.2">LS_EXP_GPIO_H</text>
<text x="72.6" y="94.7">LS_EXP_GPIO_K</text>
<text x="72.6" y="90.3">CSI0_MCLK</text>
<text x="72.6" y="92.5">CSI1_MCLK</text>
<text x="218.1" y="92.5">CDC_PDM0_SYNC</text>
<text x="72.6" y="99">I2C2_SCL</text>
<text x="72.6" y="96.8">I2C2_SDA</text>
<text x="72.6" y="101.1">DSI2HDMI_INT_N</text>
<text x="219.2" y="101.1">CDC_PDM0_RX2</text>
<text x="219.2" y="99">CDC_PDM0_RX1</text>
<text x="219.2" y="96.8">CDC_PDM0_RX0</text>
<text x="72.6" y="107.6">LS_EXP_GPIO_J</text>
<text x="72.6" y="103.3">DSI_SW_SEL_APQ</text>
<text x="72.6" y="105.5">LS_EXP_GPIO_L</text>
<text x="219.2" y="103.3">LS_EXP_GPIO_D</text>
<text x="72.6" y="111.9">LS_EXP_GPIO_A</text>
<text x="72.6" y="109.8">LS_EXP_GPIO_I</text>
</g>
<g font-size="1.4">
<text x="142.9" y="35.3">GPIO_0</text>
<text x="152.9" y="30.7">APQ8016</text>
<text x="153.9" y="32.9">GPIO1</text>
<text x="163.2" y="35.3">GPIO_37</text>
<text x="41.3" y="38.9">UART0 (LS EXP CONN)</text>
<text x="142.9" y="41.7">GPIO_3</text>
<text x="142.9" y="37.4">GPIO_1</text>
<text x="142.9" y="39.6">GPIO_2</text>
<text x="151.1" y="38.5">BLSP1</text>
<text x="163.2" y="39.6">GPIO_39</text>
<text x="163.2" y="37.4">GPIO_38</text>
<text x="163.2" y="41.7">GPIO_40</text>
<text x="32.4" y="45.4">UART1 (LS EXP CONN)DEBUG UART</text>
<text x="142.9" y="46.1">GPIO_5</text>
<text x="142.9" y="43.9">GPIO_4</text>
<text x="151.1" y="46.7">BLSP2</text>
<text x="163.2" y="46.1">GPIO_42</text>
<text x="163.2" y="43.9">GPIO_41</text>
<text x="33.7" y="50.2">I2C0 (LS EXP CONN)SENSORS I2C</text>
<text x="142.9" y="52.5">GPIO_8</text>
<text x="142.9" y="50.4">GPIO_7</text>
<text x="142.9" y="48.2">GPIO_6</text>
<text x="163.2" y="52.5">GPIO_45</text>
<text x="163.2" y="50.4">GPIO_44</text>
<text x="163.2" y="48.2">GPIO_43</text>
<text x="241.8" y="48">WCSS (WLAN/BT/FM) SIGNALS</text>
<text x="42.6" y="56.2">SPI1 (HS EXP CONN)</text>
<text x="87.4" y="59.7">(TS_RST_N)</text>
<text x="142.9" y="56.9">GPIO_10</text>
<text x="142.9" y="59">GPIO_11</text>
<text x="142.9" y="54.7">GPIO_9</text>
<text x="151.1" y="54.9">BLSP3</text>
<text x="163.2" y="59">GPIO_48</text>
<text x="163.2" y="56.9">GPIO_47</text>
<text x="163.2" y="54.7">GPIO_46</text>
<text x="87.4" y="61.8">(TS_INT_N)</text>
<text x="142.9" y="65.5">GPIO_14</text>
<text x="142.9" y="63.3">GPIO_13</text>
<text x="142.9" y="61.2">GPIO_12</text>
<text x="151.1" y="64">BLSP4</text>
<text x="163.2" y="65.5">GPIO_51</text>
<text x="163.2" y="63.3">GPIO_50</text>
<text x="163.2" y="61.2">GPIO_49</text>
<text x="176.6" y="65.3">NC</text>
<text x="176.6" y="63.2">NC</text>
<text x="176.6" y="61">NC</text>
<text x="186.5" y="66">Delete Sensors</text>
<text x="21.7" y="67">I2C3 (HS EXP CONN - OPT)DSI2HDMI, USB HUB (OPT)</text>
<text x="142.9" y="69.8">GPIO_16</text>
<text x="142.9" y="67.6">GPIO_15</text>
<text x="142.9" y="72">GPIO_17</text>
<text x="163.2" y="72">GPIO_54</text>
<text x="163.2" y="69.8">GPIO_53</text>
<text x="163.2" y="67.6">GPIO_52</text>
<text x="176.6" y="69.6">NC</text>
<text x="176.6" y="71.8">NC</text>
<text x="176.6" y="67.5">NC</text>
<text x="29.5" y="73.5">SPI0 (LS EXP CONN)TOUCH SCREEN I2C</text>
<text x="142.9" y="74.1">GPIO_18</text>
<text x="142.9" y="76.3">GPIO_19</text>
<text x="151.1" y="72.6">BLSP5</text>
<text x="163.2" y="76.3">GPIO_56</text>
<text x="163.2" y="74.1">GPIO_55</text>
<text x="176.6" y="76.1">NC</text>
<text x="176.6" y="74">NC</text>
<text x="42.8" y="83.9">I2C1 (LS EXP CONN)</text>
<text x="142.9" y="78.4">GPIO_20</text>
<text x="142.9" y="80.6">GPIO_21</text>
<text x="142.9" y="82.8">GPIO_22</text>
<text x="151.1" y="81.3">BLSP6</text>
<text x="163.2" y="78.4">GPIO_57</text>
<text x="163.2" y="82.8">GPIO_59</text>
<text x="163.2" y="80.6">GPIO_58</text>
<text x="176.6" y="80.4">NC</text>
<text x="176.6" y="82.6">NC</text>
<text x="176.6" y="78.3">NC</text>
<text x="87.1" y="88.2">(DSI_RST)</text>
<text x="87.1" y="86">(DSI_VSYNC)</text>
<text x="142.9" y="84.9">GPIO_23</text>
<text x="142.9" y="87.1">GPIO_24</text>
<text x="142.9" y="89.2">GPIO_25</text>
<text x="163.2" y="89.2">GPIO_62</text>
<text x="163.2" y="87.1">GPIO_61</text>
<text x="163.2" y="84.9">GPIO_60</text>
<text x="176.6" y="89.1">NC</text>
<text x="176.6" y="84.8">NC</text>
<text x="176.6" y="86.9">NC</text>
<text x="87.2" y="94.7">(CSI1_RST)</text>
<text x="142.9" y="95.7">GPIO_28</text>
<text x="142.9" y="91.4">GPIO_26</text>
<text x="142.9" y="93.6">GPIO_27</text>
<text x="163.2" y="95.7">GPIO_65</text>
<text x="163.2" y="93.6">GPIO_64</text>
<text x="163.2" y="91.4">GPIO_63</text>
<text x="34.3" y="99.9">I2C2 (HS EXP CONN)CAMERA I2C</text>
<text x="142.9" y="100">GPIO_30</text>
<text x="142.9" y="97.9">GPIO_29</text>
<text x="151.1" y="98.6">CCI</text>
<text x="163.2" y="100">GPIO_67</text>
<text x="163.2" y="97.9">GPIO_66</text>
<text x="241.8" y="96.4">PM8916 CODEC SIGNALS</text>
<text x="87.2" y="107.6">(CSI0_PWDN)</text>
<text x="87.2" y="105.5">(CSI1_PWDN)</text>
<text x="142.9" y="106.5">GPIO_33</text>
<text x="142.9" y="104.4">GPIO_32</text>
<text x="142.9" y="102.2">GPIO_31</text>
<text x="163.2" y="106.5">GPIO_70</text>
<text x="163.2" y="104.4">GPIO_69</text>
<text x="163.2" y="102.2">GPIO_68</text>
<text x="177" y="106.3">NC</text>
<text x="200.4" y="102.9">(MAG_INT)</text>
<text x="87.2" y="109.8">(CSI0_RST)</text>
<text x="87.2" y="111.9">(APQ_INT)</text>
<text x="142.9" y="112.9">GPIO_36</text>
<text x="142.9" y="110.8">GPIO_35</text>
<text x="142.9" y="108.7">GPIO_34</text>
<text x="163.2" y="112.9">GPIO_73</text>
<text x="163.2" y="110.8">GPIO_72</text>
<text x="163.2" y="108.7">GPIO_71</text>
<text x="177" y="110.7">NC</text>
<text x="177" y="112.8">NC</text>
<text x="177" y="108.5">NC</text>
</g>
<g font-size="1.3" fill="#f00">
<text x="217.4" y="34.2">FORCED_USB_BOOT</text>
<text x="216.9" y="40.7">WCSS_WLAN_DATA_2</text>
<text x="220.7" y="38.6">WCSS_BT_SSBI</text>
<text x="216.9" y="45">WCSS_WLAN_DATA_0</text>
<text x="216.9" y="42.9">WCSS_WLAN_DATA_1</text>
<text x="219.1" y="49.4">WCSS_WLAN_CLK</text>
<text x="220.6" y="51.5">WCSS_FM_SSBI</text>
<text x="217.9" y="58">WCSS_BT_DAT_STB</text>
<text x="72.6" y="62.3">LS_EXP_GPIO_C</text>
<text x="72.6" y="86.1">LS_EXP_GPIO_G</text>
<text x="220.2" y="90.4">CDC_PDM0_CLK</text>
<text x="220.5" y="94.7">CDC_PDM0_TX0</text>
<text x="31.5" y="131.9">VREG_L5_1P8</text>
<text x="79" y="131.9">VREG_L5_1P8</text>
<text x="175.1" y="140.8">VREG_L5_1P8</text>
<text x="25.1" y="149.1">I2C0_SDA</text>
<text x="76.9" y="149.1">I2C2_SDA</text>
<text x="25.1" y="151.3">I2C0_SCL</text>
<text x="76.9" y="151.3">I2C2_SCL</text>
<text x="31.5" y="159">VREG_L5_1P8</text>
<text x="79" y="159">VREG_L5_1P8</text>
<text x="196.2" y="160.4">I2C0_SCL</text>
<text x="220.3" y="159">I2C0_SDA</text>
<text x="27.2" y="176.3">I2C1_SDA</text>
<text x="27.2" y="178.5">I2C1_SCL</text>
<text x="74.7" y="176.3">I2C3_SDA</text>
<text x="74.7" y="178.5">I2C3_SCL</text>
</g>
<g font-size="1.3" fill="#000080">
<text x="201" y="147.9">C259</text>
<text x="201" y="152.2">0.1UF</text>
</g>
<g font-size=".8" fill="#000080">
<text x="212.5" y="155.7">U25</text>
<text x="209.7" y="165.1">CP 2.0C</text>
</g>
<g font-size=".8">
<text x="260.8" y="187.2">Title</text>
<text x="260.8" y="189.9">Size</text>
<text x="264.2" y="188.1">DB4 V3</text>
<text x="264.3" y="189.9">Document Number</text>
<text x="289.3" y="189.9">Rev</text>
<text x="290.2" y="190.7">&lt;B&gt;</text>
<text x="260.8" y="192.4">Date:</text>
<text x="265.3" y="192.4">Friday, September 20, 2019</text>
<text x="278.1" y="192.4">Sheet</text>
<text x="282.4" y="192.4">5</text>
<text x="285" y="192.4">of</text>
<text x="287.6" y="192.4">35</text>
</g>
<g font-size=".6">
<text x="139.3" y="34.3">BA38</text>
<text x="171.2" y="34.3">E4</text>
<text x="139.3" y="40.8">AY37</text>
<text x="139.3" y="36.5">BB39</text>
<text x="139.3" y="38.6">AV35</text>
<text x="171.2" y="38.6">BC2</text>
<text x="171.2" y="36.5">B37</text>
<text x="171.2" y="40.8">BB5</text>
<text x="139.6" y="45.1">AY1</text>
<text x="139.6" y="47.2">AY3</text>
<text x="139.6" y="42.9">AT9</text>
<text x="171.2" y="47.2">BA6</text>
<text x="171.2" y="45.1">BD3</text>
<text x="171.2" y="42.9">BB1</text>
<text x="139.6" y="49.4">AV3</text>
<text x="139.9" y="53.7">G2</text>
<text x="139.9" y="51.6">H5</text>
<text x="171.2" y="53.7">AY9</text>
<text x="171.2" y="51.6">AY5</text>
<text x="171.2" y="49.4">BB3</text>
<text x="139.9" y="55.9">H1</text>
<text x="139.9" y="58">E2</text>
<text x="171.2" y="58">AW8</text>
<text x="171.2" y="55.9">BA4</text>
<text x="139.2" y="62.4">AM35</text>
<text x="139.2" y="60.2">AM39</text>
<text x="139.3" y="64.5">AN40</text>
<text x="171.2" y="64.5">Y35</text>
<text x="171.2" y="62.4">AA34</text>
<text x="171.2" y="60.2">Y37</text>
<text x="139.3" y="66.7">AN36</text>
<text x="139.9" y="71">G6</text>
<text x="139.9" y="68.8">K7</text>
<text x="171.2" y="71">K39</text>
<text x="171.2" y="68.8">L40</text>
<text x="171.2" y="66.7">AA38</text>
<text x="139.6" y="77.5">AY7</text>
<text x="140.1" y="73.2">J6</text>
<text x="140.1" y="75.3">J4</text>
<text x="171.2" y="77.5">G40</text>
<text x="171.2" y="75.3">AA36</text>
<text x="171.2" y="73.2">H39</text>
<text x="139.4" y="79.6">AW6</text>
<text x="139.6" y="81.8">AV7</text>
<text x="139.6" y="84">BA2</text>
<text x="171.2" y="84">Y39</text>
<text x="171.2" y="81.8">L38</text>
<text x="171.2" y="79.6">J40</text>
<text x="139.6" y="88.3">AU4</text>
<text x="139.6" y="86.1">AT5</text>
<text x="171.2" y="88.3">G34</text>
<text x="171.2" y="86.1">AL38</text>
<text x="139.9" y="90.4">H3</text>
<text x="139.9" y="92.6">C2</text>
<text x="140" y="94.8">F1</text>
<text x="171.2" y="94.8">AK39</text>
<text x="171.2" y="92.6">AH39</text>
<text x="171.2" y="90.4">AJ40</text>
<text x="139.9" y="101.2">D3</text>
<text x="139.9" y="96.9">B3</text>
<text x="140" y="99.1">F3</text>
<text x="171.2" y="101.2">AL40</text>
<text x="171.2" y="99.1">AK35</text>
<text x="171.2" y="96.9">AJ38</text>
<text x="139.9" y="105.6">G4</text>
<text x="139.9" y="103.4">D1</text>
<text x="140" y="107.7">F5</text>
<text x="171.2" y="107.7">AR38</text>
<text x="171.2" y="105.6">AN38</text>
<text x="171.2" y="103.4">L36</text>
<text x="139.9" y="112">C4</text>
<text x="139.9" y="109.9">A4</text>
<text x="171.2" y="112">AU40</text>
<text x="171.2" y="109.9">AT39</text>
<text x="208" y="160.8">6</text>
<text x="208" y="157.3">8</text>
<text x="208" y="159">7</text>
<text x="214.6" y="157.3">1</text>
<text x="214.6" y="160.8">3</text>
<text x="214.6" y="159">2</text>
<text x="208" y="162.5">5</text>
<text x="209.7" y="165.9">PG-USON-8-1</text>
<text x="214.6" y="162.5">4</text>
</g>
<g font-size=".6" fill="#004080">
<text x="209.3" y="161.3">SCL</text>
<text x="209.3" y="157.8">VCC</text>
<text x="209.3" y="159.5">RST</text>
<text x="212.4" y="157.8">GND</text>
<text x="212.5" y="159.5">SDA</text>
<text x="212.6" y="161.3">NC3</text>
<text x="209.3" y="163">NC5</text>
<text x="212.6" y="163">NC4</text>
</g>
</svg>
